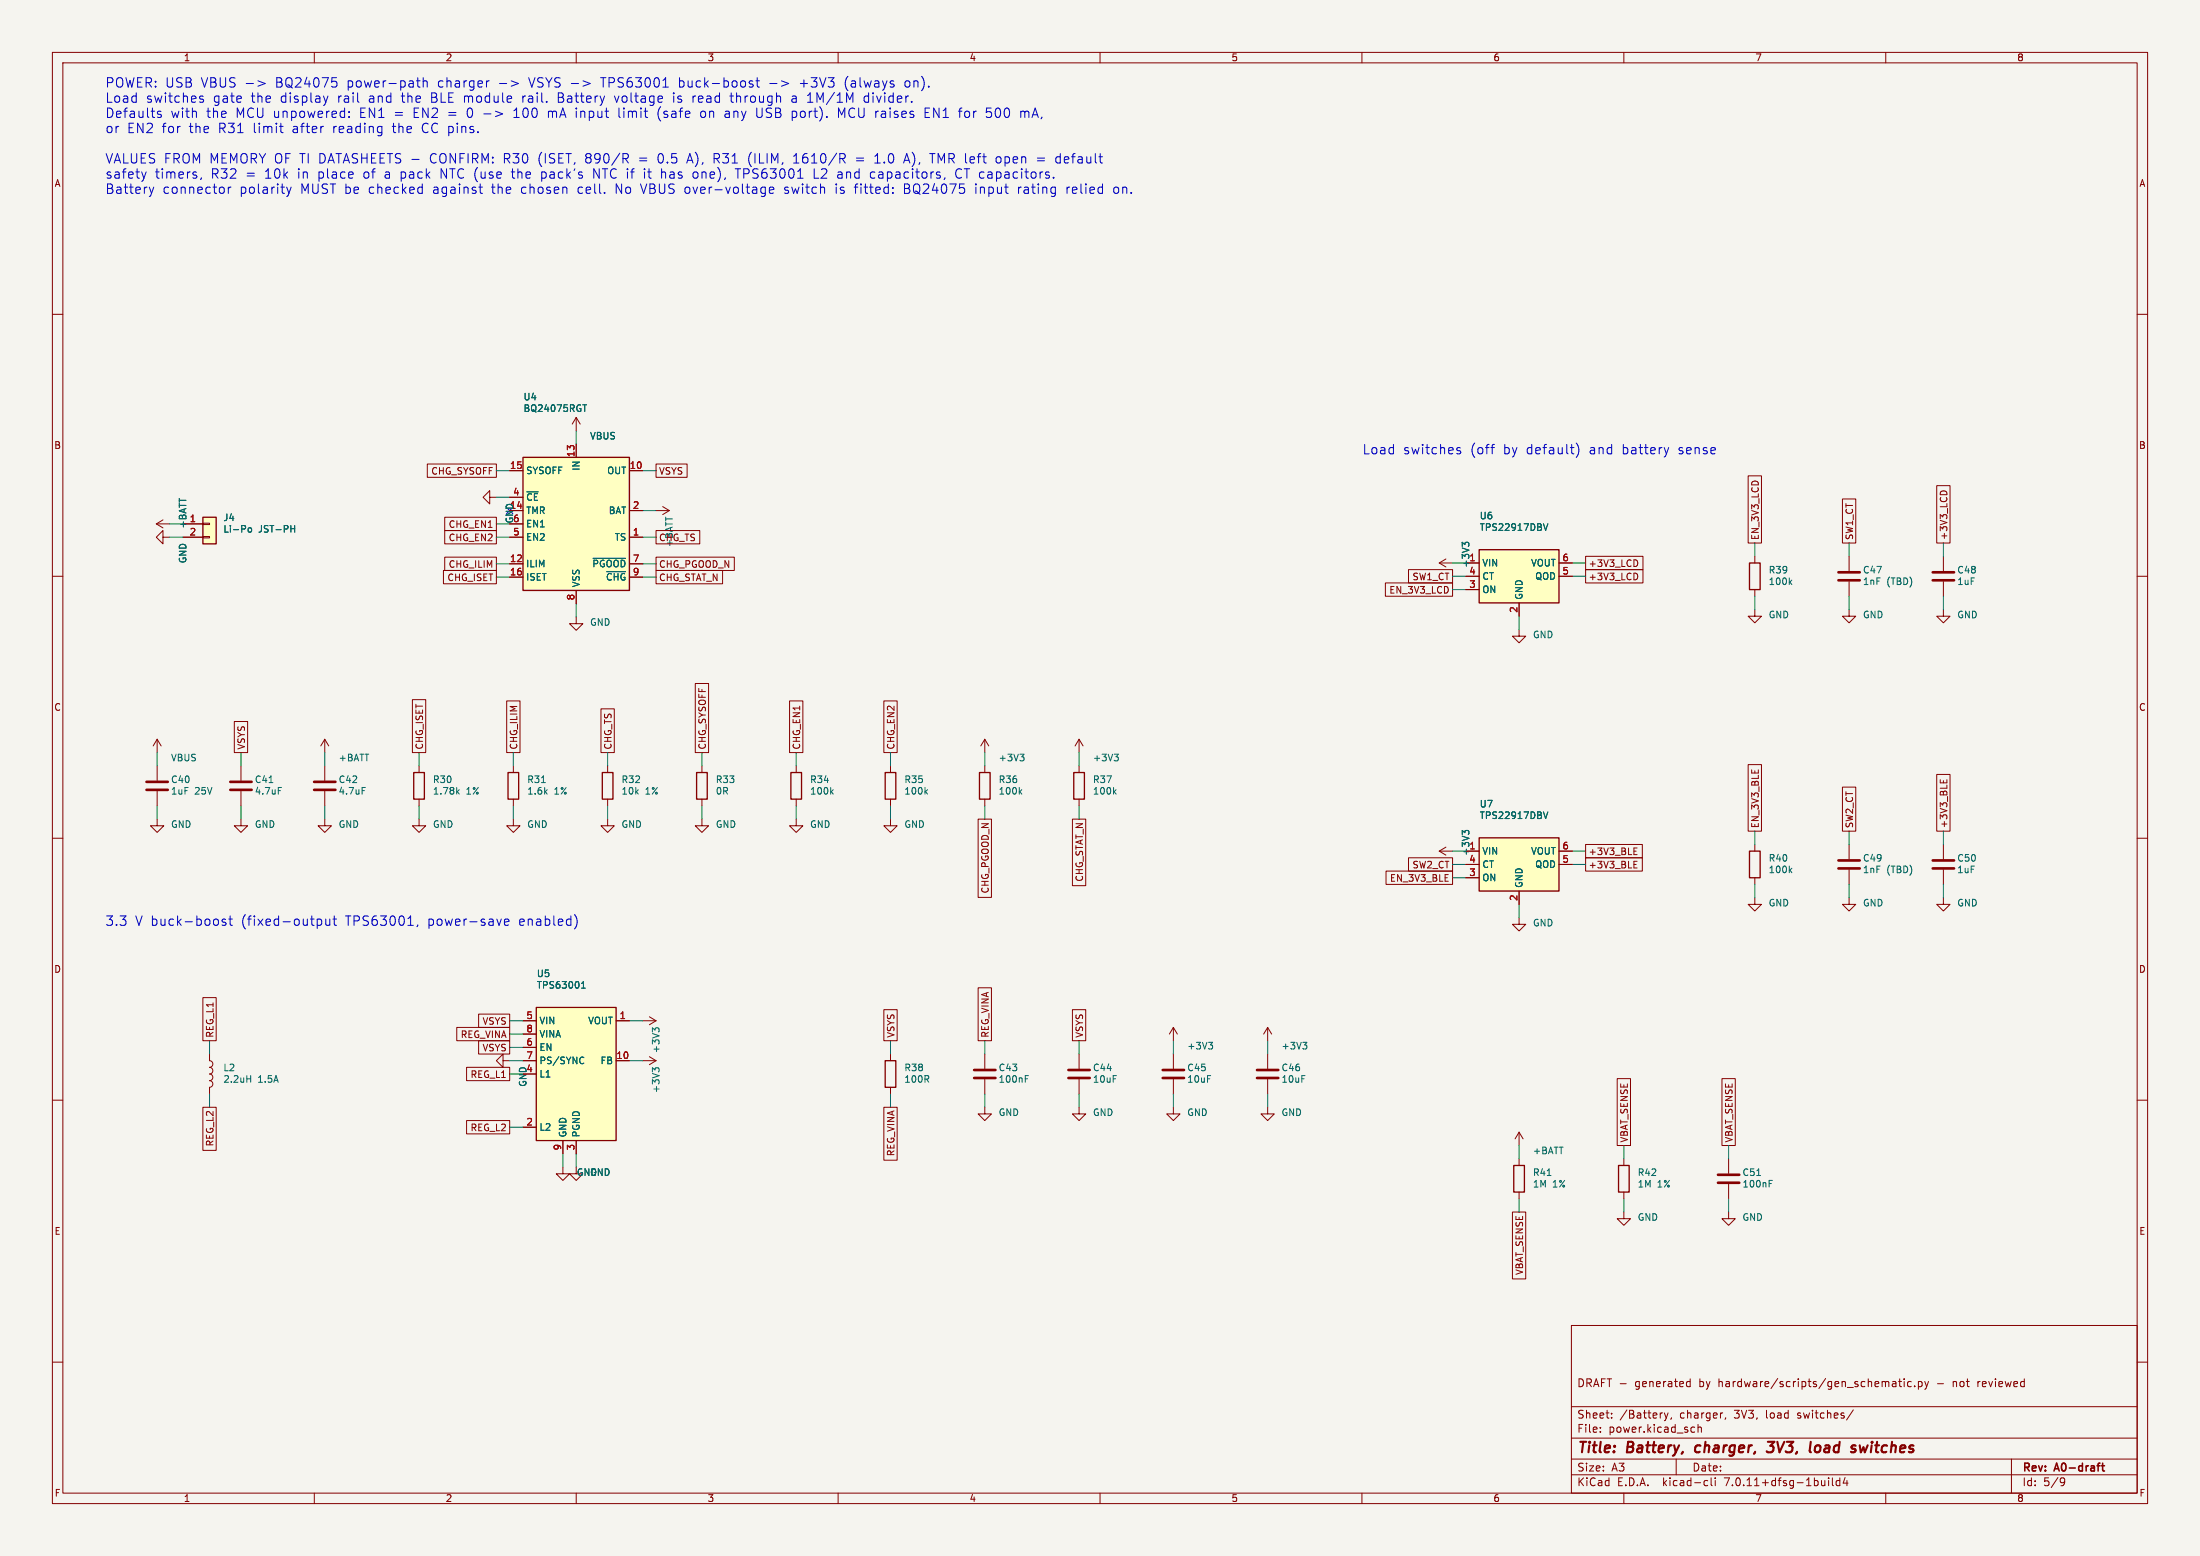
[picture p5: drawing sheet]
<svg xmlns="http://www.w3.org/2000/svg" width="420mm" height="297mm" viewBox="0 0 420 297" stroke-linecap="round" stroke-linejoin="round" font-family="sans-serif">
<path d="M0 0h420v297h-420z" fill="#f5f4ef" stroke="#f5f4ef" stroke-width=".19"/>
<g fill="none" stroke="#840000" stroke-width=".19">
<path d="M10 10h400v277h-400zM12 12h396v273h-396zM60 10v2M110 10v2M160 10v2M210 10v2M260 10v2M310 10v2M360 10v2M10 60h2M408 60h2M110 79.7v2.5"/>
<path d="M110 79.7l-.8 1.3M110 79.7l.8 1.3M31.1 99.2l-1.3 .8M38.7 99.9h1.3v.2h-1.3zM81.6 88.6h13.2v2.5h-13.2zM84.9 98.7h9.9v2.6h-9.9zM93.5 94.9v-1.2l-1.3 1.2 1.3 1.3v-1.3h1.3M97.3 97.5h2.5M97.3 89.8h2.5M97.3 94.9h2.5M110 84.8v2.5M120.2 97.5h2.5"/>
<path d="M120.2 89.8h2.5M125.2 88.6h6v2.5h-6zM125.2 97.5h2.6M126.5 96.7l1.3 .8M127.8 97.5l-1.3 .7M333.7 90.8h2.6v12.9h-2.6zM351.7 95.2h2.6v8.5h-2.6zM369.7 92.7h2.6v11h-2.6zM370.5 93.9l.4-.2 .7 .2M10 110h2M29.8 100l1.3 .8M29.8 100h2.6"/>
<path d="M31.1 102.5v-1.2l-1.3 1.2 1.3 1.3v-1.3h1.3M34.9 100h3.8M34.9 102.5h3.8M38.7 102.4h1.3v.3h-1.3zM84.7 108.9h10.1v2.5h-10.1zM84.9 106.3h9.9v2.6h-9.9zM84.9 101.3h9.9v2.5h-9.9zM97.3 100h2.5M97.3 102.5h2.5M97.3 107.6h2.5M97.3 110.2h2.5M110 117.8v1.3h1.3l-1.3 1.2-1.3-1.2h1.3"/>
<path d="M110 112.7v2.5M120.2 102.5h2.5M120.2 107.6h2.5M120.2 110.2h2.5M125.2 108.9h12.7v2.5h-12.7zM125.2 101.3h8.4v2.5h-8.4zM125.2 106.3h15v2.6h-15zM264.5 111.3h12.8v2.5h-12.8zM268.9 108.7h8.4v2.6h-8.4zM274.8 107.5l1.2 .7M274.8 107.5h2.5M276 106.7l-1.2 .8"/>
<path d="M279.8 110h2.6M279.8 107.5h2.6M279.8 112.5h2.6M290 115.1v2.5M297.6 110h2.6M297.6 107.5h2.6M302.7 108.7h10.9v2.6h-10.9zM302.7 106.2h10.9v2.5h-10.9zM312.4 109.5l.3 .4-.3 .7M312.4 106.9l.3 .5-.3 .7M335 116.4v1.2h1.3l-1.3 1.3-1.3-1.3h1.3M335 106.2v1.3"/>
<path d="M335 112.5v1.3M353 116.4v1.2h1.3l-1.3 1.3-1.3-1.3h1.3M353 106.2v2.8M353 111v2.8M371 116.4v1.2h1.3l-1.3 1.3-1.3-1.3h1.3M371 106.2v2.8M371 111v2.8M408 110h2M44.7 137.7h2.6v5.9h-2.6zM78.7 133.5h2.6v10.1h-2.6zM96.7 133.8h2.6v9.8h-2.6zM114.7 135.3h2.6v8.3h-2.6z"/>
<path d="M132.7 130.5h2.6v13.1h-2.6zM150.7 133.8h2.6v9.8h-2.6zM168.7 133.8h2.6v9.8h-2.6zM290 120.2v1.2h1.3l-1.3 1.3-1.3-1.3h1.3M10 160h2M30 156.3v1.3h1.3l-1.3 1.3-1.3-1.3h1.3M30 141.1l-.8 1.3M30 141.1v2.5M30 146.2v2.8M30 151v2.8M30 141.1l.8 1.3M46 156.3v1.3h1.3l-1.3 1.3-1.3-1.3h1.3"/>
<path d="M46 146.2v2.8M46 151v2.8M62 156.3v1.3h1.3l-1.3 1.3-1.3-1.3h1.3M62 141.1v2.5M62 146.2v2.8M62 151v2.8M62 141.1l-.8 1.3M62 141.1l.8 1.3M80 156.3v1.3h1.3l-1.3 1.3-1.3-1.3h1.3M80 146.2v1.3M80 152.5v1.3M98 156.3v1.3h1.3l-1.3 1.3-1.3-1.3h1.3"/>
<path d="M98 146.2v1.3M98 152.5v1.3M116 156.3v1.3h1.3l-1.3 1.3-1.3-1.3h1.3M116 146.2v1.3M116 152.5v1.3M134 156.3v1.3h1.3l-1.3 1.3-1.3-1.3h1.3M134 146.2v1.3M134 152.5v1.3M152 156.3v1.3h1.3l-1.3 1.3-1.3-1.3h1.3M152 146.2v1.3M152 152.5v1.3M170 156.3v1.3h1.3l-1.3 1.3-1.3-1.3h1.3"/>
<path d="M170 146.2v1.3M170 152.5v1.3M186.7 156.3h2.6v15h-2.6zM188 141.1v2.5M188 146.2v1.3M188 152.5v1.3M188 141.1l-.8 1.3M188 141.1l.8 1.3M204.7 156.3h2.6v12.8h-2.6zM206 141.1l-.8 1.3M206 141.1v2.5M206 146.2v1.3"/>
<path d="M206 152.5v1.3M206 141.1l.8 1.3M333.7 145.9h2.6v12.7h-2.6zM351.7 150.2h2.6v8.4h-2.6zM369.7 147.8h2.6v10.8h-2.6zM370.4 148.8v.6M371 149v.4M371.7 148.8v.6M408 160h2M264.6 166.3h12.7v2.5h-12.7zM268.9 163.7h8.4v2.6h-8.4zM274.8 162.5h2.5"/>
<path d="M274.8 162.5l1.2 .7M276 161.7l-1.2 .8M279.8 162.5h2.6M279.8 167.5h2.6M279.8 165h2.6M290 175.2v1.2h1.3l-1.3 1.3-1.3-1.3h1.3M290 170.1v2.5M297.6 162.5h2.6M297.6 165h2.6M302.7 161.2h10.8v2.5h-10.8zM302.7 163.7h10.8v2.6h-10.8zM311.9 162.5h.4"/>
<path d="M311.9 165h.4M311.9 163.1h.6M311.9 161.9h.6M311.9 165.7h.6M311.9 164.4h.6M335 171.3v1.3h1.3l-1.3 1.3-1.3-1.3h1.3M335 161.2v1.3M335 167.5v1.3M353 171.3v1.3h1.3l-1.3 1.3-1.3-1.3h1.3M353 161.2v2.8M353 166v2.8M371 171.3v1.3h1.3l-1.3 1.3-1.3-1.3h1.3"/>
<path d="M371 161.2v2.8M371 166v2.8M38.7 190.4h2.6v8.3h-2.6zM87.2 196.1h10.1v2.6h-10.1zM91.4 193.6h5.9v2.5h-5.9zM91.4 198.6h5.9v2.6h-5.9zM99.8 194.8h2.6M99.8 199.9h2.6M99.8 197.4h2.6M117.6 194.8h2.6M122.7 194.8h2.5M124 194.1l1.2 .7"/>
<path d="M125.2 194.8l-1.2 .8M168.7 192.7h2.6v6h-2.6zM186.7 188.5h2.6v10.2h-2.6zM204.7 192.7h2.6v6h-2.6zM224 196.1l-.8 1.3M224 196.1v2.6M224 196.1l.8 1.3M242 196.1l-.8 1.3M242 196.1v2.6M242 196.1l.8 1.3M10 210h2M38.7 211.4h2.6v8.2h-2.6z"/>
<path d="M40 201.2v1.3a.64 .64 0 0 1 .6 .6 .64 .64 0 0 1-.6 .6 .64 .64 0 0 1 .6 .7 .64 .64 0 0 1-.6 .6 .64 .64 0 0 1 .6 .6 .64 .64 0 0 1-.6 .7 .64 .64 0 0 1 .6 .6 .64 .64 0 0 1-.6 .6v1.3M89.1 213.9h8.2v2.5h-8.2zM89.1 203.7h8.2v2.6h-8.2zM96 202.5v-1.3l-1.2 1.3 1.2 1.2v-1.2h1.3M99.8 202.5h2.6M99.8 215.2h2.6M99.8 205h2.6M107.5 217.7v2.5M110 217.7v2.5M117.6 202.5h2.6M122.7 202.5h2.5M124 201.7l1.2 .8"/>
<path d="M125.2 202.5l-1.2 .7M168.7 211.4h2.6v10.1h-2.6zM170 201.2v1.3M170 207.5v1.3M188 211.4v1.2h1.3l-1.3 1.3-1.3-1.3h1.3M188 201.2v2.8M188 206v2.8M206 211.4v1.2h1.3l-1.3 1.3-1.3-1.3h1.3M206 201.2v2.8M206 206v2.8M224 211.4v1.2h1.3l-1.3 1.3-1.3-1.3h1.3M224 201.2v2.8"/>
<path d="M224 206v2.8M242 211.4v1.2h1.3l-1.3 1.3-1.3-1.3h1.3M242 201.2v2.8M242 206v2.8M290 216.1v2.6M290 216.1l-.8 1.3M290 216.1l.8 1.3M308.7 205.9h2.6v12.8h-2.6zM328.7 205.9h2.6v12.8h-2.6zM408 210h2M107.5 222.8v1.3h1.2l-1.2 1.2-1.3-1.2h1.3M110 222.8v1.3h1.3l-1.3 1.2-1.3-1.2h1.3"/>
<path d="M288.7 231.4h2.6v12.7h-2.6zM290 221.2v1.3M290 227.5v1.3M310 231.4v1.2h1.3l-1.3 1.3-1.3-1.3h1.3M310 221.2v1.3M310 227.5v1.3M330 231.4v1.2h1.3l-1.3 1.3-1.3-1.3h1.3M330 221.2v2.8M330 226v2.8M10 260h2M300 253h108v32h-108zM408 260h2"/>
<path d="M300 278.5h108M300 274.5h108M300 268.5h108M305.5 273.2v.2M305.5 272.5v.1M307.7 270.5v.2M307.7 269.8v.1M309.3 264.1h1.1M317.7 269.7l.4 1M318.1 270.7l-.4 .5M318.4 269.7l-.3 1M319.1 270.6l-.2 .3"/>
<path d="M320 278.5v3M322.1 264.6h.6M322.1 263.8h.6M322.7 263.2v1.5M323.1 272.4l.4 .1M323.5 273.3l-.4 .1M324.2 272.5l.2-.1 .3 .1 .1 .9M324.2 271.9v1.5M329.4 270.6l-.1 .3M353.8 269.1l-1.3 1.9M361.7 263.7l.2 .2v.8M361.9 264l-.5 .1"/>
<path d="M361.9 264.6l-.5 .1M362.4 263.7h.6M362.7 263.2v1.3l.3 .2M363.5 263.2v.1M363.5 263.7v1M364.9 263.8l-.5-.1-.2 .3 .1 .6h.6M365.5 264.5v.2M366.2 263.8l.5-.1 .2 .3-.1 .6h-.6M366.2 263.7v1.5M367.4 263.7l.4 1M367.8 264.7l-.4 .5M368.2 263.7l-.4 1"/>
<path d="M377.6 263.7v1M377.7 263.8l-.1 .2M384 278.5v6.5M60 285v2M110 285v2M160 285v2M210 285v2M260 285v2M300 281.5h108M310 285v2M325.6 282.6l.4 .1M326 283.5l-.4 .1"/>
<path d="M326.7 282.1v1.3l.2 .2M327.4 282.1v.1M327.4 282.6v1M349.1 282.1v.1M349.1 282.6v1M349.8 282.1v1.3l.2 .2M351.2 282.7l-.4-.1-.3 .3 .2 .6h.5M351.2 282.1v1.5M352.2 282l-.3 1.1h.9M352.6 282.6v1M360 285v2M393.6 282.1l.5 .1a.99 .99 0 0 1-.4 1.4h-.3"/>
<path d="M394.2 282.7l-.3 .3h-.3"/>
</g>
<path d="M401.2 279.8h.6M401.4 279.3v1.3l.4 .2" fill="none" stroke="#840000" stroke-width=".3"/>
<path d="M323.8 276.1l-.2 .7 .3 .4M337.3 277l.2 .2h.6l.3-.2M337.5 275.2h1.2l-.7 .8 .4 .1M345.5 277.1l.2 .1M347.2 275.9a.62 .62 0 0 0-.7 .4v.7a.52 .52 0 0 0 .8 .1M355 275.9l.2 1.3 .5-.9 .3 .9" fill="none" stroke="#840000" stroke-width=".4"/>
<g fill="none" stroke="#840000" stroke-width=".25">
<path d="M38.7 98.7h2.6v5.1h-2.6zM99.8 87.3h20.4v25.4h-20.4zM282.4 104.9h15.2v10.2h-15.2zM334 107.5h2v5h-2zM79 147.5h2v5h-2zM97 147.5h2v5h-2zM115 147.5h2v5h-2zM133 147.5h2v5h-2zM151 147.5h2v5h-2zM169 147.5h2v5h-2zM187 147.5h2v5h-2zM205 147.5h2v5h-2z"/>
<path d="M282.4 159.9h15.2v10.2h-15.2zM334 162.5h2v5h-2zM102.4 192.3h15.2v25.4h-15.2zM169 202.5h2v5h-2zM289 222.5h2v5h-2zM309 222.5h2v5h-2z"/>
</g>
<g fill="#ffffc2" stroke="#ffffc2" stroke-width=".19">
<path d="M282.4 159.9h15.2v10.2h-15.2z"/>
<path d="M282.4 104.9h15.2v10.2h-15.2z"/>
<path d="M102.4 192.3h15.2v25.4h-15.2z"/>
<path d="M99.8 87.3h20.4v25.4h-20.4z"/>
<path d="M38.7 98.7h2.6v5.1h-2.6z"/>
</g>
<g fill="none" stroke="#006464" stroke-width=".19">
<path d="M111.3 77.3h.7M294.6 100l.5 1.2 .4-1.2M47.5 100.8l.3-.1 .2 .3v.3l-.2 .3-.3-.1-.1-.2zM55.5 100.9h.8M56.3 100.3v1.3M113.2 106.6h6.2M115.8 109.1h3.6M279.6 103.9l-.5-.4v.8M279.6 103.8l.3-.3h.3l.2 .3M341.7 111.1l.4 .5M342.1 110.7l-.5 .5M51.4 149.4h.7"/>
<path d="M53.1 150.3h.6M69.1 150.3h.6M87.3 151.1l.4 .5M87.7 150.7l-.5 .5M103.4 149.4h.7M158.7 151.1l.4 .5M159.1 150.7l-.5 .5M176.7 151.1l.4 .5M177.1 150.7l-.5 .5M194.7 151.1l.4 .5M194.7 144h.8l-.4 .4M195.1 150.7l-.5 .5"/>
<path d="M195.2 144.4l.3 .3v.3l-.3 .2M212.7 151.1l.4 .5M212.7 144h.8l-.4 .4M213.1 150.7l-.5 .5M213.2 144.4l.3 .3v.3l-.3 .2M279.6 158.9l-.5-.4v.8M279.6 158.8l.3-.3h.3l.2 .3M294.6 155l.5 1.2 .4-1.2M341.7 166.1l.4 .5M342.1 165.7l-.5 .5M111 188.6h.7M111 187.7l.4-.4v1.3"/>
<path d="M125 196.6l-.5-.4v.8M125 196.4l.3-.2h.3l.2 .2M230.7 199h.8l-.4 .4M231.2 199.4l.3 .3v.3l-.3 .2M248.7 199h.8l-.4 .4M249.2 199.4l.3 .3v.3l-.3 .2M47.1 205.9h.8M47.9 205.3v1.3M111.1 201.8l.4 .1M111.5 202.9l-.4 .1M125 204.2l-.5-.4v.8M125 204.1l.3-.3h.3l.2 .3"/>
<path d="M195.7 205.9h.5M195.7 205.3h.6M295.4 224.4h.7M335.4 224.4h.7M337.7 225.9h.5M337.7 225.3h.6"/>
</g>
<g fill="none" stroke="#840000" stroke-width=".51">
<path d="M351 110.8h4M351 109.2h4M369 110.8h4M369 109.2h4M28 150.8h4M28 149.2h4M44 150.8h4M44 149.2h4M60 150.8h4M60 149.2h4M351 165.8h4M351 164.2h4"/>
<path d="M369 165.8h4M369 164.2h4M186 205.8h4M186 204.2h4M204 205.8h4M204 204.2h4M222 205.8h4M222 204.2h4M240 205.8h4M240 204.2h4M328 225.8h4M328 224.2h4"/>
</g>
<g fill="none" stroke="#0000c2" stroke-width=".19">
<path d="M38.2 18.8l.6 .2 .1 .3-.3 .2-.5-.1M38.2 18.4h.6M49.2 15.4l1.4 .5-1.4 .6M62.6 18.3l-.4 1.2M63.4 14.8h.8M64 15.5l.3 .4v.4l-.3 .3M79.5 15.4h.7M79.8 14.8v1.6v.1l.4 .1M80.8 15.6l.2-.2 .5 .1 .1 1.1M80.8 14.8v1.8M93.4 15.4l-.4 .1M95.4 15.9h1.3"/>
<path d="M97.6 15.4l1.4 .5-1.4 .6M111.3 15.4l1.4 .5-1.4 .6M126.6 16.6h1M128.6 17.7v.2M128.6 18.3v1.2M132.3 18.3v1.2M132.5 18.4l-.2 .3M139.3 18.3h.7M139.6 17.7v1.6l.2 .2M143.3 15.4l.4 .1M143.3 16l.4 .1 .1 .3-.3 .2h-.3M144.3 15.4h.7"/>
<path d="M144.6 14.8v1.6v.1l.4 .1M151.8 18.3l-.6 .1M151.8 18.8h-.4a.35 .35 0 0 0-.3 .4 .35 .35 0 0 0 .3 .3h.4M161.5 15.1l-.1 .7 .1 1M165.1 18.4l-.1 .3v.5l.1 .2 .5 .1M173.1 15.4l-.3 .4v.5l.3 .3M27.9 32.8l-.4 1.2M28.5 35.7l.4 1.2M28.9 36.9l-.1 .4M29.4 35.7l-.5 1.2M30.7 21.3l-.4-.1-.3 .3 .1 .2 .6 .2v.4h-.7M38.4 33.9l-.1 .4"/>
<path d="M43.6 35.7v1.2M44.1 35.7l-.3 .1-.2 .3M53.7 25.2l.3 .1M54.7 35.7l.5 1.2M55.2 36.9l-.2 .4-.3 .2M55.6 35.7l-.4 1.2M66.6 22.3v.1M66.6 21.3v.2M80.4 35.7l.2 .1M80.6 35.1v1.8M80.6 36.8l-.2 .1M91.8 36.8l.3 .1"/>
<path d="M92.4 21.7h1.3M94.6 21.2l1.4 .5-1.4 .6M97.6 32.8h.7M98.1 22.4h1M98.3 21.1h-.2M103.4 32.8v1.8M103.4 33.9l.2 .1M103.6 32.8l-.2 .1M113.4 34v-1.8l1 1.8M118.2 20.6v1.6l.2 .2M119.4 30.3l.6 .8M119.8 29.4a.49 .49 0 0 1 0 .8"/>
<path d="M123 32.2v.2M123 32.8v1.2M125.7 21.1l-.1 .8 .3 .9M126.3 32.2v1.8M126.8 32.8l-.5 .2M131.7 29.3l-.6 1.8M132.6 32.8l-.3 .4v.5l.2 .2 .4 .1M134.1 21.2l-.3 .4v.5l.3 .3M136.3 30.3h.7M137 29.3h-.7v1.8M139 21.2l-.5 .1M139.1 21.7h-.5a.35 .35 0 0 0-.2 .4 .35 .35 0 0 0 .2 .3h.5"/>
<path d="M140.9 32.2v1.8M143.2 29.4l-.3 .9 .3 1.2M144.5 22.1l.3 .3h.4M145.9 35.7l.2 .1M146.1 35.7l-.1 1.6M146.1 36.8l-.2 .1M146.9 36.3l.8-.2-.1-.3-.5-.1-.2 .3 .1 .8h.6M149.8 36.8l.2 .1M149.9 35.8v.4M151.5 31.1h1M152 29.3l-.5 .5M155.4 32.2v1.8h.9"/>
<path d="M159.6 35.2v.1M159.6 35.1v.2M159.6 35.7v1.2M159.7 35.2l-.1 .1M160.2 32.8h.3l.3 .3M160.8 33.9l-.6 .1M160.8 33.2l-.6 .1M161.3 20.6l-.6 1.3-.6-1.3v1.8M163.1 35.7h.7M163.4 35.2l-.1 1.7M163.5 30.2h1.4M163.5 30.7h1.4"/>
<path d="M166.3 32.9h.7M166.3 33.9h.7M167 31.1h1M167 29.8l.5-.5v1.8M172.5 31.1l.6-1.8 .6 1.8M172.7 30.6h.8M172.7 35.1v1.8h.7M172.7 36h.6M176.6 21.5h.6M177.5 29.3h1M177.5 20.6h-.9v1.8h.9M178 29.3v1.8"/>
<path d="M182.8 32.3a.89 .89 0 0 0-.4 1.1 .89 .89 0 0 0 1.1 .5M183 21.2h.6M183.5 20.6h.1M186.3 35.7v1.2M188.4 20.6h.8M188.5 21.3h.5l.3 .4-.1 .6-.2 .1h-.5M191.1 30.3a.49 .49 0 0 0-.5-.4 .49 .49 0 0 0-.4 .4v.5l.1 .2 .5 .1 .3-.3M194.4 35.7v1.2M194.8 35.7l-.4 .4M195 21.3l.4-.1 .2 .3M195.6 21.5v.9M196.2 21.2h-.3l-.3 .3"/>
<path d="M198 30.2h1.4M198 30.7h1.4M202.4 30l-.5-.1-.3 .4v.5l.1 .2h.7M202.4 29.3v1.8M203.7 35.7v1.2M204.2 35.7l-.3 .1-.2 .3M213.4 35.8l-.2-.1a.49 .49 0 0 0-.6 .4l.1 .6a.49 .49 0 0 0 .7 .1M278.2 85.9l.6 .2 .1 .3-.3 .2-.5-.1M278.2 85.5h.6M284.6 85.4h.7M285.1 84.8h.2M300.9 84.6a2.07 2.07 0 0 1 0 2.7"/>
<path d="M318.6 85.4l-.5 1.2M43.1 175.5l-.5-.1-.2 .3 .1 .2 .6 .2v.4h-.7M43.7 175.4h.7M43.9 174.8v1.6l.1 .1 .4 .1M60.7 175.4h.4l.3 .4-.1 .7-.6 .1M62.2 175.4l.1 1.1a.49 .49 0 0 0 .7 0M63 175.4v1.2M63.6 175.4h.6M63.8 174.8v1.6l.1 .1 .3 .1M79.8 176.5l-.2 .4M95.7 175.4l-.4 1.2M96.3 176l.9-.1-.1-.4-.5-.1-.3 .3 .1 .8h.7"/>
<path d="M109.8 174.7a2.12 2.12 0 0 1 0 2.5"/>
</g>
<g fill="none" stroke="#009600" stroke-width=".19">
<path d="M94.8 89.8h2.5M94.8 94.9h2.5M110 82.2v2.6M122.7 89.8h2.5M122.7 97.5h2.5M32.4 102.5h2.5M32.4 100h2.5M94.8 102.5h2.5M94.8 110.2h2.5M94.8 107.6h2.5M94.8 100h2.5M110 115.2v2.6"/>
<path d="M122.7 102.5h2.5M122.7 110.2h2.5M122.7 107.6h2.5M277.3 107.5h2.5M277.3 110h2.5M277.3 112.5h2.5M290 117.6v2.6M300.2 107.5h2.5M300.2 110h2.5M335 103.7v2.5M335 113.8v2.6M353 103.7v2.5"/>
<path d="M353 113.8v2.6M371 103.7v2.5M371 113.8v2.6M30 143.6v2.6M30 153.8v2.5M46 143.6v2.6M46 153.8v2.5M62 143.6v2.6M62 153.8v2.5M80 143.6v2.6M80 153.8v2.5M98 143.6v2.6"/>
<path d="M98 153.8v2.5M116 143.6v2.6M116 153.8v2.5M134 143.6v2.6M134 153.8v2.5M152 143.6v2.6M152 153.8v2.5M170 143.6v2.6M170 153.8v2.5M188 143.6v2.6M188 153.8v2.5M206 143.6v2.6"/>
<path d="M206 153.8v2.5M335 158.6v2.6M353 158.6v2.6M371 158.6v2.6M277.3 162.5h2.5M277.3 167.5h2.5M277.3 165h2.5M290 172.6v2.6M300.2 162.5h2.5M300.2 165h2.5M335 168.8v2.5M353 168.8v2.5"/>
<path d="M371 168.8v2.5M40 198.7v2.5M97.3 194.8h2.5M97.3 197.4h2.5M97.3 199.9h2.5M120.2 194.8h2.5M170 198.7v2.5M188 198.7v2.5M206 198.7v2.5M224 198.7v2.5M242 198.7v2.5M40 208.8v2.6"/>
<path d="M97.3 205h2.5M97.3 215.2h2.5M97.3 202.5h2.5M120.2 202.5h2.5M170 208.8v2.6M188 208.8v2.6M206 208.8v2.6M224 208.8v2.6M242 208.8v2.6M290 218.7v2.5M310 218.7v2.5M330 218.7v2.5"/>
<path d="M107.5 220.2v2.6M110 220.2v2.6M290 228.8v2.6M310 228.8v2.6M330 228.8v2.6"/>
</g>
<g font-size="2.8" fill="#840000">
<text x="301" y="277.9">Title:</text>
<text x="310.6" y="277.9">Battery,</text>
<text x="324.5" y="277.9">charger,</text>
<text x="339.1" y="277.9">3V3,</text>
<text x="347.9" y="277.9">load</text>
<text x="356.7" y="277.9">switches</text>
</g>
<g font-size="2.5" fill="#0000c2">
<text x="20" y="17">POWER: USB VBUS -&gt;</text>
<text x="52.7" y="17">BQ24075</text>
<text x="66.4" y="17">power-path</text>
<text x="83.8" y="17">charger</text>
<text x="101.4" y="17">VSYS -&gt;</text>
<text x="115.3" y="17">TPS63001</text>
<text x="130.3" y="17">buck-boost</text>
<text x="147.6" y="17">-&gt;</text>
<text x="153.5" y="17">+3V3</text>
<text x="162.2" y="17">(always</text>
<text x="173.8" y="17">on).</text>
<text x="20" y="19.9">Load</text>
<text x="20" y="22.8">Defaults</text>
<text x="27.8" y="19.9">switches</text>
<text x="32.5" y="22.8">with</text>
<text x="39.4" y="22.8">the</text>
<text x="40.7" y="19.9">gate</text>
<text x="45.1" y="22.8">MCU unpowered:</text>
<text x="48" y="19.9">the</text>
<text x="53.6" y="19.9">display</text>
<text x="64.6" y="19.9">rail</text>
<text x="68.8" y="22.8">EN1</text>
<text x="70.6" y="19.9">and</text>
<text x="75.5" y="22.8">=</text>
<text x="77" y="19.9">the</text>
<text x="79.2" y="22.8">EN2</text>
<text x="82.7" y="19.9">BLE module</text>
<text x="85.9" y="22.8">=</text>
<text x="89.6" y="22.8">0</text>
<text x="98.7" y="22.8">100</text>
<text x="100.3" y="19.9">rail.</text>
<text x="105.3" y="22.8">mA input</text>
<text x="107.1" y="19.9">Battery</text>
<text x="118.1" y="19.9">voltage</text>
<text x="119" y="22.8">limit</text>
<text x="126.5" y="22.8">(safe</text>
<text x="129.4" y="19.9">is</text>
<text x="133.1" y="19.9">read</text>
<text x="134.9" y="22.8">on</text>
<text x="139.6" y="22.8">any</text>
<text x="140.5" y="19.9">through</text>
<text x="145.7" y="22.8">USB port).</text>
<text x="152.3" y="19.9">a 1M/1M</text>
<text x="161.5" y="22.8">MCU raises</text>
<text x="166.3" y="19.9">divider.</text>
<text x="178.2" y="22.8">EN1</text>
<text x="184.9" y="22.8">for</text>
<text x="190.2" y="22.8">500</text>
<text x="196.8" y="22.8">mA,</text>
<text x="20" y="25.7">or</text>
<text x="24.2" y="25.7">EN2</text>
<text x="30.9" y="25.7">for</text>
<text x="36.1" y="25.7">the</text>
<text x="41.8" y="25.7">R31</text>
<text x="48.5" y="25.7">limit</text>
<text x="56.1" y="25.7">after</text>
<text x="63.9" y="25.7">reading</text>
<text x="75.4" y="25.7">the</text>
<text x="81" y="25.7">CC pins.</text>
<text x="20" y="31.5">VALUES FROM MEMORY OF TI DATASHEETS -</text>
<text x="20" y="34.4">safety</text>
<text x="29.5" y="34.4">timers,</text>
<text x="40.3" y="34.4">R32</text>
<text x="46.9" y="34.4">=</text>
<text x="50.6" y="34.4">10k</text>
<text x="57" y="34.4">in</text>
<text x="61" y="34.4">place</text>
<text x="69.7" y="34.4">of</text>
<text x="73.8" y="34.4">a pack</text>
<text x="82.4" y="31.5">CONFIRM:</text>
<text x="84.7" y="34.4">NTC (use</text>
<text x="96.5" y="31.5">R30</text>
<text x="98.5" y="34.4">the</text>
<text x="103.2" y="31.5">(ISET,</text>
<text x="104.1" y="34.4">pack's</text>
<text x="112.3" y="31.5">890/R</text>
<text x="114.2" y="34.4">NTC if</text>
<text x="122.6" y="31.5">=</text>
<text x="124.1" y="34.4">it</text>
<text x="126.3" y="31.5">0.5</text>
<text x="127.4" y="34.4">has</text>
<text x="132.1" y="31.5">A),</text>
<text x="133.6" y="34.4">one),</text>
<text x="137.2" y="31.5">R31</text>
<text x="141.9" y="34.4">TPS63001</text>
<text x="143.9" y="31.5">(ILIM,</text>
<text x="152.6" y="31.5">1610/R</text>
<text x="156.9" y="34.4">L2</text>
<text x="161.5" y="34.4">and</text>
<text x="167.9" y="34.4">capacitors,</text>
<text x="168.3" y="31.5">1.0</text>
<text x="174.1" y="31.5">A),</text>
<text x="179.1" y="31.5">TMR left</text>
<text x="184.2" y="34.4">CT capacitors.</text>
<text x="191.9" y="31.5">open</text>
<text x="203.4" y="31.5">default</text>
<text x="20" y="37.3">Battery</text>
<text x="31" y="37.3">connector</text>
<text x="45.7" y="37.3">polarity</text>
<text x="57.4" y="37.3">MUST be</text>
<text x="70.5" y="37.3">checked</text>
<text x="82.9" y="37.3">against</text>
<text x="94.2" y="37.3">the</text>
<text x="99.9" y="37.3">chosen</text>
<text x="110.8" y="37.3">cell.</text>
<text x="118.1" y="37.3">No</text>
<text x="123.1" y="37.3">VBUS over-voltage</text>
<text x="150.6" y="37.3">switch</text>
<text x="160.5" y="37.3">is</text>
<text x="164.3" y="37.3">fitted:</text>
<text x="173.7" y="37.3">BQ24075</text>
<text x="187.4" y="37.3">input</text>
<text x="195.7" y="37.3">rating</text>
<text x="205" y="37.3">relied</text>
<text x="214.1" y="37.3">on.</text>
<text x="260" y="87">Load</text>
<text x="267.8" y="87">switches</text>
<text x="280.7" y="87">(off</text>
<text x="287" y="87">by</text>
<text x="291.5" y="87">default)</text>
<text x="303.6" y="87">and</text>
<text x="310" y="87">battery</text>
<text x="320.8" y="87">sense</text>
<text x="20" y="177">3.3</text>
<text x="25.8" y="177">V buck-boost</text>
<text x="46.1" y="177">(fixed-output</text>
<text x="66.1" y="177">TPS63001,</text>
<text x="81.9" y="177">power-save</text>
<text x="99.4" y="177">enabled)</text>
</g>
<g font-size="2.1" fill="#840000">
<text x="301" y="265">DRAFT -</text>
<text x="312.2" y="265">generated</text>
<text x="324.5" y="265">by</text>
<text x="328.3" y="265">hardware/scripts/gen_schematic.py</text>
<text x="370.2" y="265">-</text>
<text x="373.4" y="265">not</text>
<text x="378.2" y="265">reviewed</text>
<text x="301" y="273.7">File:</text>
<text x="301" y="271">Sheet:</text>
<text x="307.1" y="273.7">power.kicad_sch</text>
<text x="309.2" y="271">/Battery,</text>
<text x="320.7" y="271">charger,</text>
<text x="331.2" y="271">3V3,</text>
<text x="337.4" y="271">load</text>
<text x="343.6" y="271">switches/</text>
<text x="301" y="281.1">Size:</text>
<text x="307.6" y="281.1">A3</text>
<text x="323" y="281.1">Date:</text>
<text x="386" y="281.3">Rev:</text>
<text x="392.4" y="281.3">A0-draft</text>
<text x="301" y="283.9">KiCad</text>
<text x="308.7" y="283.9">E.D.A.</text>
<text x="317.6" y="283.9">kicad-cli</text>
<text x="329.5" y="283.9">7.0.11+dfsg-1build4</text>
<text x="386" y="283.9">Id:</text>
<text x="390.1" y="283.9">5/9</text>
</g>
<g font-size="1.8" fill="#840000">
<text x="35" y="11.9">1</text>
<text x="85" y="11.9">2</text>
<text x="135" y="11.9">3</text>
<text x="185" y="11.9">4</text>
<text x="235" y="11.9">5</text>
<text x="285" y="11.9">6</text>
<text x="335" y="11.9">7</text>
<text x="385" y="11.9">8</text>
<text x="10.3" y="35.9">A</text>
<text x="408.3" y="35.9">A</text>
<text x="10.3" y="85.9">B</text>
<text x="408.2" y="85.9">B</text>
<text x="82.2" y="90.8">CHG_SYSOFF</text>
<text x="125.7" y="90.8">VSYS</text>
<text x="85.6" y="101">CHG_EN1</text>
<text x="85.6" y="103.5">CHG_EN2</text>
<text x="125.7" y="103.5">CHG_TS</text>
<text x="128.6" y="104.5" transform="rotate(-90 128.6 104.5)">+BATT</text>
<text x="336" y="103.2" transform="rotate(-90 336 103.2)">EN_3V3_LCD</text>
<text x="354" y="103.2" transform="rotate(-90 354 103.2)">SW1_CT</text>
<text x="372" y="103.2" transform="rotate(-90 372 103.2)">+3V3_LCD</text>
<text x="85.3" y="111.1">CHG_ISET</text>
<text x="85.6" y="108.6">CHG_ILIM</text>
<text x="125.7" y="111.1">CHG_STAT_N</text>
<text x="125.7" y="108.6">CHG_PGOOD_N</text>
<text x="265.1" y="113.5">EN_3V3_LCD</text>
<text x="269.5" y="111">SW1_CT</text>
<text x="303.2" y="111">+3V3_LCD</text>
<text x="303.2" y="108.4">+3V3_LCD</text>
<text x="10.3" y="135.9">C</text>
<text x="408.2" y="135.9">C</text>
<text x="47" y="143.2" transform="rotate(-90 47 143.2)">VSYS</text>
<text x="81" y="143.2" transform="rotate(-90 81 143.2)">CHG_ISET</text>
<text x="99" y="143.2" transform="rotate(-90 99 143.2)">CHG_ILIM</text>
<text x="117" y="143.2" transform="rotate(-90 117 143.2)">CHG_TS</text>
<text x="135" y="143.2" transform="rotate(-90 135 143.2)">CHG_SYSOFF</text>
<text x="153" y="143.2" transform="rotate(-90 153 143.2)">CHG_EN1</text>
<text x="171" y="143.2" transform="rotate(-90 171 143.2)">CHG_EN2</text>
<text x="336" y="158.2" transform="rotate(-90 336 158.2)">EN_3V3_BLE</text>
<text x="354" y="158.2" transform="rotate(-90 354 158.2)">SW2_CT</text>
<text x="372" y="158.2" transform="rotate(-90 372 158.2)">+3V3_BLE</text>
<text x="269.5" y="166">SW2_CT</text>
<text x="303.2" y="163.4">+3V3_BLE</text>
<text x="303.2" y="166">+3V3_BLE</text>
<text x="189" y="170.6" transform="rotate(-90 189 170.6)">CHG_PGOOD_N</text>
<text x="207" y="168.4" transform="rotate(-90 207 168.4)">CHG_STAT_N</text>
<text x="265.3" y="168.5">EN_3V3_BLE</text>
<text x="10.3" y="185.9">D</text>
<text x="408.2" y="185.9">D</text>
<text x="92" y="195.8">VSYS</text>
<text x="41" y="198.2" transform="rotate(-90 41 198.2)">REG_L1</text>
<text x="87.9" y="198.3">REG_VINA</text>
<text x="92" y="200.9">VSYS</text>
<text x="171" y="198.2" transform="rotate(-90 171 198.2)">VSYS</text>
<text x="189" y="198.2" transform="rotate(-90 189 198.2)">REG_VINA</text>
<text x="207" y="198.2" transform="rotate(-90 207 198.2)">VSYS</text>
<text x="89.7" y="206">REG_L1</text>
<text x="41" y="218.9" transform="rotate(-90 41 218.9)">REG_L2</text>
<text x="89.7" y="216.1">REG_L2</text>
<text x="171" y="220.8" transform="rotate(-90 171 220.8)">REG_VINA</text>
<text x="311" y="218.2" transform="rotate(-90 311 218.2)">VBAT_SENSE</text>
<text x="331" y="218.2" transform="rotate(-90 331 218.2)">VBAT_SENSE</text>
<text x="10.3" y="235.9">E</text>
<text x="408.3" y="235.9">E</text>
<text x="291" y="243.5" transform="rotate(-90 291 243.5)">VBAT_SENSE</text>
<text x="10.3" y="285.9">F</text>
<text x="35" y="286.9">1</text>
<text x="85" y="286.9">2</text>
<text x="135" y="286.9">3</text>
<text x="185" y="286.9">4</text>
<text x="235" y="286.9">5</text>
<text x="285" y="286.9">6</text>
<text x="335" y="286.9">7</text>
<text x="385" y="286.9">8</text>
<text x="408.3" y="285.9">F</text>
</g>
<g font-size="1.8" fill="#006464">
<text x="99.8" y="76.6">U4</text>
<text x="99.8" y="78.8">BQ24075RGT</text>
<text x="110.9" y="89.9" transform="rotate(-90 110.9 89.9)">IN</text>
<text x="112.5" y="84.1">VBUS</text>
<text x="100.3" y="90.7">SYSOFF</text>
<text x="100.3" y="95.8">~{CE}</text>
<text x="115.8" y="90.7">OUT</text>
<text x="35.8" y="101" transform="rotate(-90 35.8 101)">+BATT</text>
<text x="42.5" y="99.7">J4</text>
<text x="42.5" y="101.9">Li-Po</text>
<text x="49.3" y="101.9">JST-PH</text>
<text x="97.3" y="97.2">14</text>
<text x="97.9" y="99.7">6</text>
<text x="98.2" y="100" transform="rotate(-90 98.2 100)">GND</text>
<text x="100.3" y="98.3">TMR</text>
<text x="100.3" y="100.9">EN1</text>
<text x="116.1" y="98.3">BAT</text>
<text x="282.4" y="99.3">U6</text>
<text x="282.4" y="101.5">TPS22917DBV</text>
<text x="35.8" y="107.6" transform="rotate(-90 35.8 107.6)">GND</text>
<text x="100.3" y="103.4">EN2</text>
<text x="117.3" y="103.4">TS</text>
<text x="280.4" y="107.2">1</text>
<text x="100.3" y="108.5">ILIM</text>
<text x="100.3" y="111">ISET</text>
<text x="110.9" y="112.2" transform="rotate(-90 110.9 112.2)">VSS</text>
<text x="113" y="108.5">~{PGOOD}</text>
<text x="115.6" y="111">~{CHG}</text>
<text x="280.7" y="108.5" transform="rotate(-90 280.7 108.5)">+3V3</text>
<text x="282.9" y="108.3">VIN</text>
<text x="282.9" y="113.4">ON</text>
<text x="282.9" y="110.9">CT</text>
<text x="292.2" y="108.3">VOUT</text>
<text x="293" y="110.9">QOD</text>
<text x="337.6" y="109.7">R39</text>
<text x="337.6" y="111.9">100k</text>
<text x="355.5" y="109.7">C47</text>
<text x="355.5" y="111.9">1nF</text>
<text x="360.2" y="111.9">(TBD)</text>
<text x="373.6" y="109.7">C48</text>
<text x="373.6" y="111.9">1uF</text>
<text x="112.5" y="119.6">GND</text>
<text x="290.9" y="114.6" transform="rotate(-90 290.9 114.6)">GND</text>
<text x="337.6" y="118.2">GND</text>
<text x="355.5" y="118.2">GND</text>
<text x="373.6" y="118.2">GND</text>
<text x="292.5" y="122">GND</text>
<text x="32.5" y="145.5">VBUS</text>
<text x="32.5" y="149.7">C40</text>
<text x="48.5" y="149.7">C41</text>
<text x="64.5" y="149.7">C42</text>
<text x="64.5" y="145.5">+BATT</text>
<text x="82.5" y="149.7">R30</text>
<text x="100.5" y="149.7">R31</text>
<text x="118.5" y="149.7">R32</text>
<text x="136.5" y="149.7">R33</text>
<text x="154.5" y="149.7">R34</text>
<text x="172.5" y="149.7">R35</text>
<text x="190.5" y="145.5">+3V3</text>
<text x="190.5" y="149.7">R36</text>
<text x="208.5" y="145.5">+3V3</text>
<text x="208.5" y="149.7">R37</text>
<text x="32.5" y="151.9">1uF</text>
<text x="37.2" y="151.9">25V</text>
<text x="48.5" y="151.9">4.7uF</text>
<text x="64.5" y="151.9">4.7uF</text>
<text x="82.5" y="151.9">1.78k</text>
<text x="89" y="151.9">1%</text>
<text x="100.5" y="151.9">1.6k</text>
<text x="105.8" y="151.9">1%</text>
<text x="118.5" y="151.9">10k</text>
<text x="123.2" y="151.9">1%</text>
<text x="136.5" y="151.9">0R</text>
<text x="154.5" y="151.9">100k</text>
<text x="172.5" y="151.9">100k</text>
<text x="190.5" y="151.9">100k</text>
<text x="208.5" y="151.9">100k</text>
<text x="282.4" y="154.3">U7</text>
<text x="32.5" y="158.2">GND</text>
<text x="48.5" y="158.2">GND</text>
<text x="64.5" y="158.2">GND</text>
<text x="82.5" y="158.2">GND</text>
<text x="100.5" y="158.2">GND</text>
<text x="118.5" y="158.2">GND</text>
<text x="136.5" y="158.2">GND</text>
<text x="154.5" y="158.2">GND</text>
<text x="172.5" y="158.2">GND</text>
<text x="282.4" y="156.5">TPS22917DBV</text>
<text x="280.7" y="163.5" transform="rotate(-90 280.7 163.5)">+3V3</text>
<text x="282.9" y="163.3">VIN</text>
<text x="282.9" y="165.9">CT</text>
<text x="292.2" y="163.3">VOUT</text>
<text x="293" y="165.9">QOD</text>
<text x="337.6" y="164.7">R40</text>
<text x="337.6" y="166.9">100k</text>
<text x="355.5" y="164.7">C49</text>
<text x="355.5" y="166.9">1nF</text>
<text x="360.2" y="166.9">(TBD)</text>
<text x="373.6" y="164.7">C50</text>
<text x="373.6" y="166.9">1uF</text>
<text x="282.9" y="168.4">ON</text>
<text x="290.9" y="169.6" transform="rotate(-90 290.9 169.6)">GND</text>
<text x="337.6" y="173.2">GND</text>
<text x="355.5" y="173.2">GND</text>
<text x="373.6" y="173.2">GND</text>
<text x="292.5" y="177">GND</text>
<text x="102.4" y="186.7">U5</text>
<text x="102.4" y="188.9">TPS63001</text>
<text x="102.9" y="195.7">VIN</text>
<text x="112.2" y="195.7">VOUT</text>
<text x="102.9" y="200.8">EN</text>
<text x="102.9" y="203.3">PS/SYNC</text>
<text x="102.9" y="198.2">VINA</text>
<text x="114.6" y="203.3">FB</text>
<text x="126.1" y="201.1" transform="rotate(-90 126.1 201.1)">+3V3</text>
<text x="226.5" y="200.5">+3V3</text>
<text x="244.5" y="200.5">+3V3</text>
<text x="42.5" y="204.7">L2</text>
<text x="42.5" y="206.9">2.2uH</text>
<text x="49.2" y="206.9">1.5A</text>
<text x="100.7" y="207.5" transform="rotate(-90 100.7 207.5)">GND</text>
<text x="102.9" y="205.9">L1</text>
<text x="126.1" y="208.8" transform="rotate(-90 126.1 208.8)">+3V3</text>
<text x="172.5" y="204.7">R38</text>
<text x="172.5" y="206.9">100R</text>
<text x="190.5" y="204.7">C43</text>
<text x="190.5" y="206.9">100nF</text>
<text x="208.5" y="204.7">C44</text>
<text x="208.5" y="206.9">10uF</text>
<text x="226.5" y="204.7">C45</text>
<text x="226.5" y="206.9">10uF</text>
<text x="244.5" y="204.7">C46</text>
<text x="244.5" y="206.9">10uF</text>
<text x="190.5" y="213.2">GND</text>
<text x="208.5" y="213.2">GND</text>
<text x="226.5" y="213.2">GND</text>
<text x="244.5" y="213.2">GND</text>
<text x="102.9" y="216">L2</text>
<text x="108.3" y="217.2" transform="rotate(-90 108.3 217.2)">GND</text>
<text x="110.9" y="217.2" transform="rotate(-90 110.9 217.2)">PGND</text>
<text x="292.5" y="220.5">+BATT</text>
<text x="110" y="224.6">GND</text>
<text x="112.5" y="224.6">GND</text>
<text x="292.5" y="224.7">R41</text>
<text x="292.5" y="226.9">1M</text>
<text x="296.4" y="226.9">1%</text>
<text x="312.5" y="224.7">R42</text>
<text x="312.5" y="226.9">1M</text>
<text x="316.4" y="226.9">1%</text>
<text x="332.5" y="224.7">C51</text>
<text x="332.5" y="226.9">100nF</text>
<text x="312.5" y="233.2">GND</text>
<text x="332.5" y="233.2">GND</text>
</g>
<g font-size="1.8" fill="#a90000">
<text x="97.3" y="89.6">15</text>
<text x="109.7" y="87.3" transform="rotate(-90 109.7 87.3)">13</text>
<text x="120.1" y="89.6">10</text>
<text x="97.9" y="94.7">4</text>
<text x="36.1" y="99.7">1</text>
<text x="120.7" y="97.2">2</text>
<text x="36.1" y="102.3">2</text>
<text x="97.3" y="107.4">12</text>
<text x="97.9" y="102.3">5</text>
<text x="120.7" y="102.3">1</text>
<text x="120.7" y="107.4">7</text>
<text x="298.2" y="107.2">6</text>
<text x="97.3" y="109.9">16</text>
<text x="120.7" y="109.9">9</text>
<text x="280.4" y="112.3">3</text>
<text x="280.4" y="109.7">4</text>
<text x="298.2" y="109.7">5</text>
<text x="109.7" y="114.7" transform="rotate(-90 109.7 114.7)">8</text>
<text x="289.7" y="117.1" transform="rotate(-90 289.7 117.1)">2</text>
<text x="280.4" y="162.2">1</text>
<text x="280.4" y="167.3">3</text>
<text x="280.4" y="164.7">4</text>
<text x="298.2" y="164.7">5</text>
<text x="298.2" y="162.2">6</text>
<text x="289.7" y="172.1" transform="rotate(-90 289.7 172.1)">2</text>
<text x="100.4" y="194.6">5</text>
<text x="100.4" y="197.1">8</text>
<text x="118.2" y="194.6">1</text>
<text x="100.4" y="199.7">6</text>
<text x="100.4" y="202.2">7</text>
<text x="117.6" y="202.2">10</text>
<text x="100.4" y="204.7">4</text>
<text x="100.4" y="214.9">2</text>
<text x="107.2" y="219.7" transform="rotate(-90 107.2 219.7)">9</text>
<text x="109.7" y="219.7" transform="rotate(-90 109.7 219.7)">3</text>
</g>
</svg>
